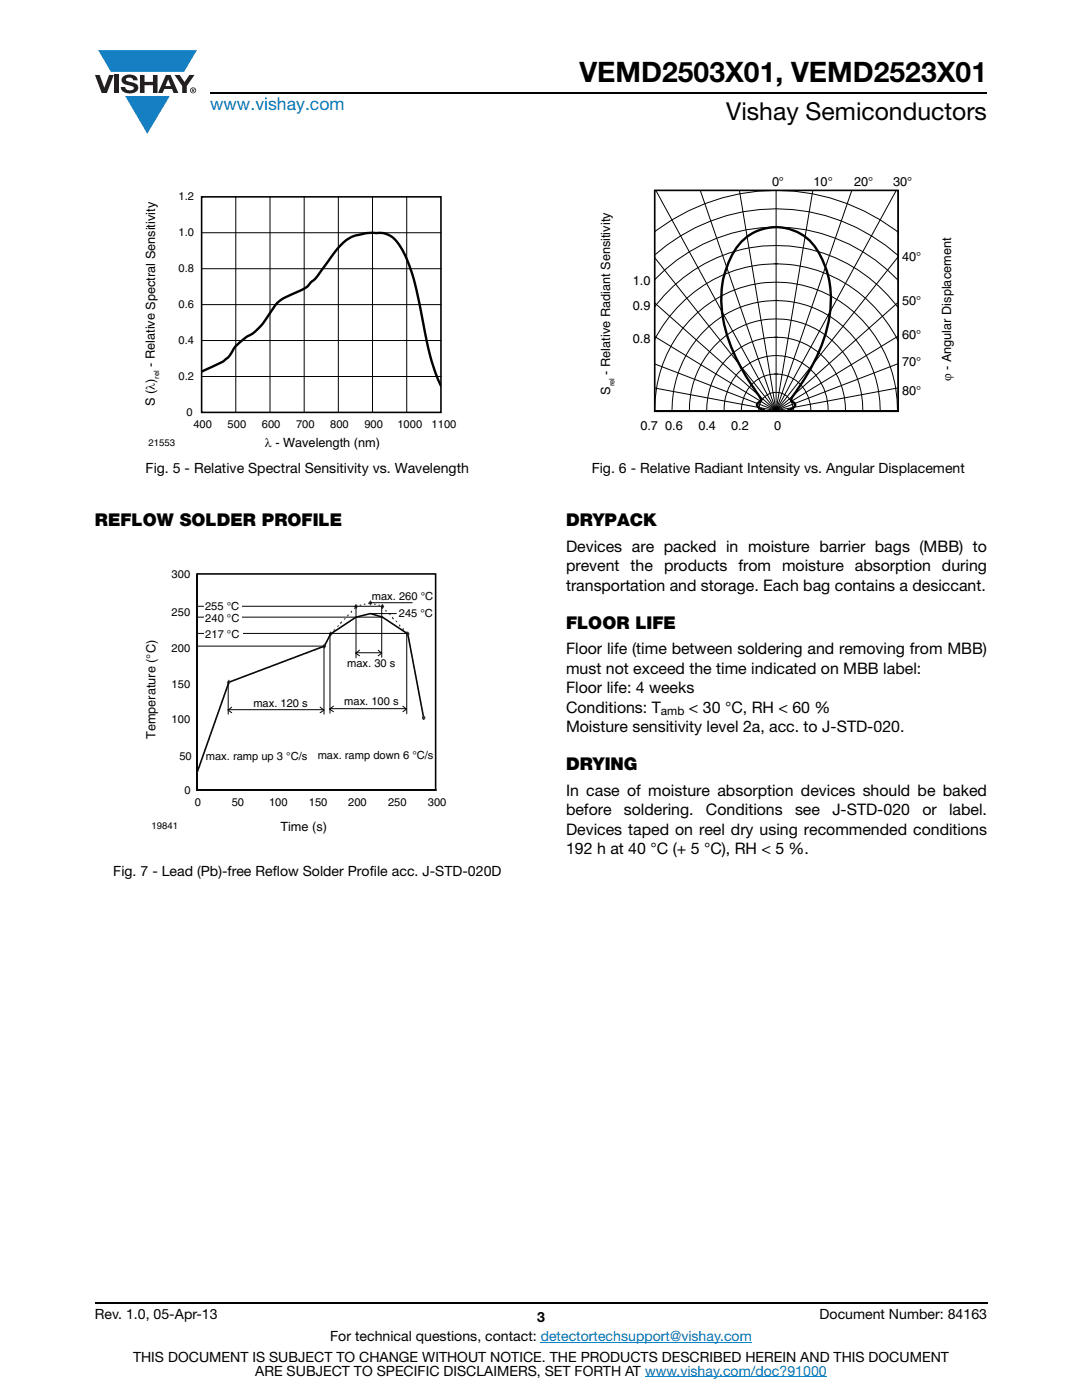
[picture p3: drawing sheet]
<svg xmlns="http://www.w3.org/2000/svg" width="216mm" height="279mm" viewBox="0 0 216 279" stroke-linecap="round" stroke-linejoin="round" font-family="sans-serif">
<g fill="#147fc3">
<path d="M19.6 10h19.7l-2.6 4.3h-1.1h-13.5z"/>
<path d="M25 19.2h8.9l-4.5 7.5z"/>
</g>
<g fill="#231f20">
<path d="M18.9 15h1l.9 2.5 1-2.5h.9l-1.4 3.6h-1z"/>
<path d="M22.9 15h.9v3.6h-.9z"/>
<path d="M24.6 15.3a2.1 2.1 0 0 1 2.8 .3l.1 .4h-.9a.79 .79 0 0 0-.7-.5 .79 .79 0 0 0-.8 .4l.3 .3 1 .2a1.08 1.08 0 0 1 1.2 1 1.08 1.08 0 0 1-1.1 1.2 1.73 1.73 0 0 1-2.4-1.2h.9a.96 .96 0 0 0 .8 .6 .96 .96 0 0 0 .9-.4 1.31 1.31 0 0 0-1.2-.6 1.03 1.03 0 0 1-1.1-.6 1.03 1.03 0 0 1 .2-1.1z"/>
<path d="M27.9 15h.9v1.3h1.7v-1.3h.9v3.6h-.9v-1.6h-1.7v1.6h-.9z"/>
<path d="M34.8 15h1.1l.9 1.4 1-1.4h1l-1.5 2.2v1.4h-.9v-1.4z"/>
<path d="M33.6 15.9l.5 1.3h-1.1zM33.1 15l-1.6 3.6h1l.3-.8h1.5l.3 .8h1l-1.6-3.6z"/>
<path d="M38.1 18a.46 .46 0 0 1 .9 0 .46 .46 0 0 1-.9 0zM37.9 18a.6 .6 0 0 0 1.2 0 .6 .6 0 0 0-1.2 0z"/>
<path d="M38.4 17.8h.2v.2h-.2zM38.3 17.7v.7h.1v-.3l.4 .3-.2-.3 .2-.2-.1-.2z"/>
</g>
<path d="M42 18.6h155M18.9 260h178.1" fill="none" stroke="#000" stroke-width=".36"/>
<path d="M107.9 267.9h42.1M128.7 274.8h36.3" fill="none" stroke="#007ec4" stroke-width=".2"/>
<path d="M28.7 38h62.4v51.8h-62.4z" fill="#fff"/>
<path d="M47 39.3v43M53.9 39.3v43M60.7 39.3v43M67.5 39.3v43M74.3 39.3v43M81.2 39.3v43M40.2 53.6h47.8M40.2 46.4h47.8M40.2 75.1h47.8M40.2 68h47.8M40.2 60.8h47.8" fill="none" stroke="#000" stroke-width=".2"/>
<path d="M40.2 74.2l1.9-.9a7.5 7.5 0 0 0 4.3-3.3 10.6 10.6 0 0 1 4.1-3.5 21.5 21.5 0 0 0 4.4-5.6l.3-.3a18 18 0 0 1 5.3-2.9l.9-.6 .5-.6a8.7 8.7 0 0 0 2.5-2.9l1.1-1.4a13.3 13.3 0 0 1 4.7-5l2.6-.6 1.5-.2a7.3 7.3 0 0 1 3.8 .8 13.4 13.4 0 0 1 3.9 6.7 126.9 126.9 0 0 1 3.2 14.6 38 38 0 0 0 2.8 8.5" fill="none" stroke="#000" stroke-width=".48"/>
<path d="M40.2 39.3h47.8v43h-47.8z" fill="none" stroke="#000" stroke-width=".32"/>
<path d="M119.5 35h70.9v51.4h-70.9z" fill="#fff"/>
<path d="M130.6 38h48.5v44h-48.5z" fill="none" stroke="#808080" stroke-width=".2"/>
<g fill="none" stroke="#000" stroke-width=".2">
<path d="M130.9 38l23.9 44M139.7 38l15.1 44M147.5 38l7.3 44M154.5 38h.8M154.9 38v43.9M162.2 38l-7.4 44M170 38l-15.2 44M178.8 38l-24 44M130.6 55.9a33.3 33.3 0 0 1 48.7 .1M130.6 50.9a36.5 36.5 0 0 1 48.7 .1M130.6 46.3a39.6 39.6 0 0 1 48.7 .1M130.6 51.4l24.2 30.6"/>
<path d="M154.5 60h.8M154.5 52.7h.8M154.5 45.3h.8M179.3 51.2l-24.5 30.8M130.6 67.8a27 27 0 0 1 37.9-11.4 28.5 28.5 0 0 1 10.8 11.8M130.6 61.3a30.1 30.1 0 0 1 48.7 .2M130.6 77.4l24.2 4.6M130.6 72.6l24.2 9.4M130.6 67.1l24.2 14.9M130.6 60.4l24.2 21.6M138.3 63.2a23.4 23.4 0 0 1 36.5 4.2 26.3 26.3 0 0 1 4.3 14.6h-48.5a26.1 26.1 0 0 1 7.7-18.8zM154.5 74.6h.8"/>
<path d="M154.5 67.3h.8M179.3 60.3l-24.5 21.7M179.3 67l-24.5 15M179.3 72.6l-24.5 9.4M179.3 77.4l-24.5 4.6M134.1 82a21.4 21.4 0 0 1 20.7-22 21.3 21.3 0 0 1 20.8 20v2M137.6 82a17.8 17.8 0 0 1 17.2-18.4 17.8 17.8 0 0 1 17.4 18.4M141 82a14.2 14.2 0 0 1 15.1-14.7 14.4 14.4 0 0 1 12.6 14.7M144.5 82a10.5 10.5 0 0 1 14.6-10.1 11 11 0 0 1 6.1 10.1M147.9 82a6.9 6.9 0 0 1 10.7-6.2 7.6 7.6 0 0 1 3.2 6.2M151.4 82a3.5 3.5 0 0 1 3.5-3.7 3.5 3.5 0 0 1 3.4 3.7"/>
</g>
<path d="M152.4 81.9h.1l-1-.5a.67 .67 0 0 1-.4-.7 .67 .67 0 0 1 .6-.6l.2-.3-.2-.5a45 45 0 0 1-6.9-13.5 19.1 19.1 0 0 1 2.6-17 9.7 9.7 0 0 1 16.7 3 20.7 20.7 0 0 1 .2 16.3 56.1 56.1 0 0 1-6.4 11.5v.3l.2 .2a.67 .67 0 0 1 .6 .6 .67 .67 0 0 1-.5 .7l-1 .5h.2" fill="none" stroke="#000" stroke-width=".48"/>
<path d="M130.6 38h48.6v44.1h-48.6z" fill="none" stroke="#000" stroke-width=".32"/>
<path d="M28.9 113.5h60.2v53h-60.2z" fill="#fff"/>
<path d="M39.3 136.2h47.6M39.3 128.9h47.6M39.3 121.7h47.6M39.3 143.3h47.6" fill="none" stroke="#fff" stroke-width=".2"/>
<path d="M39.3 114.5h47.6" fill="none" stroke="#fff" stroke-width=".32"/>
<path d="M39.3 114.5h47.6v43.2h-47.6v-43.2v43.2h47.6M84.5 143.3l-3.1-16.8-5.1-3.3-2.4-.7-2.9 .7-5 3.3-1.3 2.5-19 7.2-6.4 17.9" fill="none" stroke="#040503" stroke-width=".32"/>
<g fill="#123217">
<path d="M39.4 153.9h.2l-.2 .4h-.1z" fill-rule="evenodd"/>
<path d="M39.8 152.9h.2l-.2 .3h-.2z" fill-rule="evenodd"/>
<path d="M40.1 151.8h.2l-.1 .3h-.1z" fill-rule="evenodd"/>
<path d="M40.9 149.5h.1l-.1 .5h-.1z" fill-rule="evenodd"/>
<path d="M41.7 147.4h.2l-.2 .3h-.2z" fill-rule="evenodd"/>
<path d="M42 146.3h.2l-.2 .4h-.1z" fill-rule="evenodd"/>
<path d="M42.4 145.2h.2l-.2 .4h-.1z" fill-rule="evenodd"/>
<path d="M42.8 144.2h.2l-.1 .3h-.2z" fill-rule="evenodd"/>
<path d="M43.1 143.1h.3l-.2 .3h-.2z" fill-rule="evenodd"/>
<path d="M43.6 141.9h.1l-.1 .4h-.2z" fill-rule="evenodd"/>
<path d="M43.9 140.8h.2l-.2 .4h-.1z" fill-rule="evenodd"/>
<path d="M44.3 139.8h.1l-.1 .3h-.1z" fill-rule="evenodd"/>
<path d="M44.7 138.7h.2l-.1 .3h-.3z" fill-rule="evenodd"/>
<path d="M45 137.6h.2l-.2 .4h-.1z" fill-rule="evenodd"/>
<path d="M45.4 136.5h.1v.4h-.2z" fill-rule="evenodd"/>
<path d="M45.5 136.1l.3-.1 .1 .2-.3 .1z" fill-rule="evenodd"/>
<path d="M46.4 135.7l.2-.1 .1 .3-.3 .1z" fill-rule="evenodd"/>
<path d="M48 135.1l.3-.1v.2l-.2 .1z" fill-rule="evenodd"/>
<path d="M48.8 134.8l.2-.1 .1 .2-.3 .1z" fill-rule="evenodd"/>
<path d="M49.6 134.5l.3-.1 .1 .2-.3 .1z" fill-rule="evenodd"/>
<path d="M50.5 134.2l.2-.1 .1 .2-.3 .1z" fill-rule="evenodd"/>
<path d="M51.2 133.9l.3-.1 .1 .2-.3 .1z" fill-rule="evenodd"/>
<path d="M52.1 133.6l.2-.1 .1 .2-.3 .1z" fill-rule="evenodd"/>
<path d="M52.9 133.3l.2-.1 .1 .2-.2 .1z" fill-rule="evenodd"/>
<path d="M53.7 133l.3-.1v.2l-.2 .1z" fill-rule="evenodd"/>
<path d="M54.5 132.7l.3-.1 .1 .2-.3 .1z" fill-rule="evenodd"/>
<path d="M55.3 132.4l.3-.1v.2l-.2 .1z" fill-rule="evenodd"/>
<path d="M56.1 132.1l.3-.1 .1 .2-.3 .1z" fill-rule="evenodd"/>
<path d="M57 131.8l.3-.1v.2l-.2 .1z" fill-rule="evenodd"/>
<path d="M57.8 131.5l.2-.1 .1 .2-.3 .1z" fill-rule="evenodd"/>
<path d="M58.6 131.2l.3-.1 .1 .2-.3 .1z" fill-rule="evenodd"/>
<path d="M59.4 130.9l.3-.1v.2l-.3 .1z" fill-rule="evenodd"/>
<path d="M60.2 130.6l.3-.1 .1 .2-.3 .1z" fill-rule="evenodd"/>
<path d="M61.1 130.3l.2-.1 .1 .2-.3 .1z" fill-rule="evenodd"/>
<path d="M61.8 130l.3-.1 .1 .2-.3 .1z" fill-rule="evenodd"/>
<path d="M62.7 129.7l.3-.1v.2l-.3 .1z" fill-rule="evenodd"/>
<path d="M63.5 129.4l.2-.1 .1 .2-.2 .1z" fill-rule="evenodd"/>
<path d="M64.3 129l.3-.1v.3l-.2 .1z" fill-rule="evenodd"/>
<path d="M64.8 128.8h.2l-.1 .4h-.3z" fill-rule="evenodd"/>
<path d="M65.3 127.7h.1l-.1 .4h-.2z" fill-rule="evenodd"/>
<path d="M65.7 126.7h.1l-.1 .4h-.1z" fill-rule="evenodd"/>
<path d="M65.8 126.4l.2-.2 .1 .3-.2 .2z" fill-rule="evenodd"/>
<path d="M66.5 125.7l.3-.2v.3l-.2 .2z" fill-rule="evenodd"/>
<path d="M67.5 124.8h.2l-.2 .3h-.3z" fill-rule="evenodd"/>
<path d="M68.2 124v.3l-.3 .3v-.3z" fill-rule="evenodd"/>
<path d="M68.8 123.4h.2l-.2 .3h-.2z" fill-rule="evenodd"/>
<path d="M69.3 122.8l.2-.2 .1 .3-.2 .2z" fill-rule="evenodd"/>
<path d="M70 122.1l.2-.3 .1 .4-.2 .2z" fill-rule="evenodd"/>
<path d="M70.6 121.3l.3-.2 .1 .2-.3 .2z" fill-rule="evenodd"/>
<path d="M70.9 120.9l.3-.1 .1 .2-.3 .1z" fill-rule="evenodd"/>
<path d="M71.7 120.7l.3-.1 .1 .2-.3 .1z" fill-rule="evenodd"/>
<path d="M72.6 120.5l.3-.1v.2l-.2 .1z" fill-rule="evenodd"/>
<path d="M73.4 120.3l.3-.1 .1 .2-.3 .1z" fill-rule="evenodd"/>
<path d="M73.9 120.2l.2 .1v.2l-.3-.1z" fill-rule="evenodd"/>
<path d="M74.7 120.4l.3 .1-.1 .2-.3-.1z" fill-rule="evenodd"/>
<path d="M75.5 120.7l.3-.1v.2l-.3 .1z" fill-rule="evenodd"/>
<path d="M76.2 120.9l.3 .2-.1 .3-.2-.2z" fill-rule="evenodd"/>
<path d="M76.9 121.6l.3 .2-.1 .4-.2-.3z" fill-rule="evenodd"/>
<path d="M77.6 122.5h.2l.2 .3h-.2z" fill-rule="evenodd"/>
<path d="M78.3 123.1l.3 .3-.1 .3-.3-.3z" fill-rule="evenodd"/>
<path d="M78.9 123.9h.2l.2 .3h-.2z" fill-rule="evenodd"/>
<path d="M79.7 124.6l.2 .2-.1 .3-.2-.2z" fill-rule="evenodd"/>
<path d="M80.4 125.3l.2 .2-.1 .3-.2-.2z" fill-rule="evenodd"/>
<path d="M81 126l.3 .2-.1 .2-.3-.2z" fill-rule="evenodd"/>
<path d="M81.3 126.4h.1l.1 .4h-.1z" fill-rule="evenodd"/>
<path d="M81.5 127.6h.2v.4h-.1z" fill-rule="evenodd"/>
<path d="M81.7 128.7h.2v.5h-.1z" fill-rule="evenodd"/>
<path d="M81.9 130h.2v.4h-.1z" fill-rule="evenodd"/>
<path d="M82.2 131.2h.2v.3h-.1z" fill-rule="evenodd"/>
<path d="M82.4 132.3h.2v.4h-.1z" fill-rule="evenodd"/>
<path d="M82.6 133.5h.2v.4h-.1z" fill-rule="evenodd"/>
<path d="M82.8 134.7h.2l.1 .3h-.2z" fill-rule="evenodd"/>
<path d="M83.1 135.8h.1l.1 .5h-.2z" fill-rule="evenodd"/>
<path d="M83.3 137.1h.1l.1 .4h-.2z" fill-rule="evenodd"/>
<path d="M83.5 138.3h.1l.1 .3h-.2z" fill-rule="evenodd"/>
<path d="M83.8 139.4h.1l.1 .4h-.2z" fill-rule="evenodd"/>
<path d="M84 140.6h.1l.1 .4h-.2z" fill-rule="evenodd"/>
<path d="M84.2 141.7h.1l.1 .4h-.1z" fill-rule="evenodd"/>
<path d="M84.4 143h.1l.1 .4h-.1z" fill-rule="evenodd"/>
</g>
<path d="M45.7 135.8l.2 .4-.2 .3-.2-.3z" fill="#313232"/>
<path d="M45.9 136.2l-.2-.4-.2 .4 .2 .3" fill="none" stroke="#313232" stroke-width=".27"/>
<path d="M64.7 128.6l.2 .3-.2 .4-.2-.4z" fill-rule="evenodd" fill="#313232"/>
<path d="M64.7 128.6l.2 .3-.2 .4-.2-.4z" fill="none" stroke="#313232" stroke-width=".27"/>
<path d="M66 126.2l.2 .3-.2 .3-.2-.3z" fill-rule="evenodd" fill="#313232"/>
<path d="M66 126.2l.2 .3-.2 .3-.2-.3z" fill="none" stroke="#313232" stroke-width=".27"/>
<path d="M71 120.7l.2 .3-.2 .3-.2-.3z" fill-rule="evenodd" fill="#313232"/>
<path d="M71 120.7l.2 .3-.2 .3-.2-.3z" fill="none" stroke="#313232" stroke-width=".27"/>
<path d="M73.9 120l.2 .3-.2 .3-.2-.3z" fill-rule="evenodd" fill="#313232"/>
<path d="M73.9 120l.2 .3-.2 .3-.2-.3z" fill="none" stroke="#313232" stroke-width=".27"/>
<path d="M76.3 120.7l.2 .3-.2 .3-.2-.3z" fill-rule="evenodd" fill="#313232"/>
<path d="M76.3 120.7l.2 .3-.2 .3-.2-.3z" fill="none" stroke="#313232" stroke-width=".27"/>
<path d="M81.4 126.2l.2 .3-.2 .3-.2-.3z" fill-rule="evenodd" fill="#313232"/>
<path d="M81.4 126.2l.2 .3-.2 .3-.2-.3z" fill="none" stroke="#313232" stroke-width=".27"/>
<path d="M84.5 143l.2 .3-.2 .3-.2-.3z" fill-rule="evenodd" fill="#313232"/>
<path d="M84.5 143l.2 .3-.2 .3-.2-.3z" fill="none" stroke="#313232" stroke-width=".32"/>
<path d="M39.4 123.2h37M39.4 128.9h25.3M73.9 122.5h5.2" fill="none" stroke="#040503" stroke-width=".2"/>
<path d="M40.8 122.5h7.5v1.6h-7.5z" fill="#fff"/>
<path d="M39.4 126.4h41.9M45.5 136.1v6.4M64.6 128.8v13.7M65.8 126.5v15.8M81.2 126.4v16M45.5 141.6h19.1M46.2 141.1l-.7 .6 .7 .5M63.9 141.1l.7 .6-.7 .5M65.8 141.4h15.3M66.5 140.9l-.7 .6 .7 .5M80.4 140.9l.7 .6-.7 .5" fill="none" stroke="#040503" stroke-width=".2"/>
<path d="M40.8 125.5h7.6v1.6h-7.6z" fill="#fff"/>
<path d="M39.4 121h37M71 130.3h5.2M71 121v10.3M71.7 129.8l-.7 .6 .7 .5M73.9 120.3h8.4M75.5 129.8l.7 .6-.7 .5M76.2 121.1v10.1" fill="none" stroke="#040503" stroke-width=".2"/>
<path d="M40.7 120.2h7.6v1.6h-7.6z" fill="#fff"/>
<text font-size="5.6" x="115.6" y="16.4">VEMD2503X01, VEMD2523X01</text>
<text font-size="4.9" x="144.9" y="24">Vishay Semiconductors</text>
<text font-size="3.5" fill="#007ec4" x="42" y="21.9">www.vishay.com</text>
<g font-size="3.5">
<text x="18.9" y="105.1">REFLOW SOLDER PROFILE</text>
<text x="112.9" y="105.1">DRYPACK</text>
<text x="112.9" y="125.5">FLOOR LIFE</text>
<text x="112.9" y="153.7">DRYING</text>
</g>
<g font-size="3.2">
<text x="112.9" y="110.1">Devices are packed in moisture barrier bags (MBB) to</text>
<text x="112.9" y="114">prevent the products from moisture absorption during</text>
<text x="112.9" y="117.9">transportation and storage. Each bag contains a desiccant.</text>
<text x="112.9" y="130.6">Floor life (time between soldering and removing from MBB)</text>
<text x="112.9" y="134.5">must not exceed the time indicated on MBB label:</text>
<text x="112.9" y="138.3">Floor life: 4 weeks</text>
<text x="112.9" y="142.2">Conditions: T</text>
<text x="137.5" y="142.2">&lt; 30 °C, RH &lt; 60 %</text>
<text x="112.9" y="146.1">Moisture sensitivity level 2a, acc. to J-STD-020.</text>
<text x="112.9" y="158.8">In case of moisture absorption devices should be baked</text>
<text x="112.9" y="162.7">before</text>
<text x="112.9" y="166.6">Devices taped on reel dry using recommended conditions</text>
<text x="124.5" y="162.7">soldering.</text>
<text x="140.9" y="162.7">Conditions</text>
<text x="158.6" y="162.7">see</text>
<text x="166.1" y="162.7">J-STD-020</text>
<text x="184" y="162.7">or</text>
<text x="189.4" y="162.7">label.</text>
<text x="112.9" y="170.4">192 h at 40 °C (+ 5 °C), RH &lt; 5 %.</text>
</g>
<g font-size="2.8">
<text x="29.1" y="94.3">Fig. 5 - Relative Spectral Sensitivity vs. Wavelength</text>
<text x="118.1" y="94.3">Fig. 6 - Relative Radiant Intensity vs. Angular Displacement</text>
<text x="22.6" y="174.8">Fig. 7 - Lead (Pb)-free Reflow Solder Profile acc. J-STD-020D</text>
<text x="18.9" y="263.3">Rev. 1.0, 05-Apr-13</text>
<text x="107.2" y="263.8">3</text>
<text x="163.6" y="263.3">Document Number: 84163</text>
<text x="65.9" y="267.7">For technical questions, contact: detectortechsupport@vishay.com</text>
<text x="26.5" y="271.7">THIS DOCUMENT IS SUBJECT TO CHANGE WITHOUT NOTICE. THE PRODUCTS DESCRIBED HEREIN AND THIS DOCUMENT</text>
<text x="50.9" y="274.6">ARE SUBJECT TO SPECIFIC DISCLAIMERS, SET FORTH AT www.vishay.com/doc?91000</text>
</g>
<g font-size="2.5">
<text x="154.1" y="37.2">0°</text>
<text x="162.3" y="37.2">10°</text>
<text x="170.4" y="37.2">20°</text>
<text x="178.2" y="37.2">30°</text>
<text x="180" y="52.1">40°</text>
<text x="126.3" y="57">1.0</text>
<text x="126.3" y="62">0.9</text>
<text x="180" y="60.9">50°</text>
<text x="126.3" y="68.4">0.8</text>
<text x="180" y="67.7">60°</text>
<text x="30.9" y="73.2" transform="rotate(-90 30.9 73.2)">- Relative Spectral Sensitivity</text>
<text x="121.7" y="74.8" transform="rotate(-90 121.7 74.8)">- Relative Radiant Sensitivity</text>
<text x="180" y="73.1">70°</text>
<text x="189.8" y="76.1" transform="rotate(-90 189.8 76.1)">ϕ - Angular Displacement</text>
<text x="30.9" y="81.1" transform="rotate(-90 30.9 81.1)">S (λ)</text>
<text x="121.7" y="78.8" transform="rotate(-90 121.7 78.8)">S</text>
<text x="180" y="78.9">80°</text>
<text x="52.8" y="89.2">λ - Wavelength (nm)</text>
<text x="127.8" y="85.8">0.7</text>
<text x="132.7" y="85.8">0.6</text>
<text x="139.3" y="85.8">0.4</text>
<text x="145.9" y="85.8">0.2</text>
<text x="154.5" y="85.8">0</text>
</g>
<g font-size="2.5" fill="#040503">
<text x="31" y="147.5" transform="rotate(-90 31 147.5)">Temperature (°C)</text>
<text x="55.9" y="165.9">Time (s)</text>
</g>
<text font-size="2.4" x="131.9" y="142.8">amb</text>
<g font-size="2.2" fill="#050504">
<text x="35.6" y="39.9">1.2</text>
<text x="35.6" y="47.1">1.0</text>
<text x="35.6" y="54.3">0.8</text>
<text x="35.6" y="61.4">0.6</text>
<text x="35.6" y="68.6">0.4</text>
<text x="35.6" y="75.8">0.2</text>
<text x="37.2" y="82.9">0</text>
<text x="38.6" y="85.4">400</text>
<text x="45.4" y="85.4">500</text>
<text x="52.3" y="85.4">600</text>
<text x="59.1" y="85.4">700</text>
<text x="65.9" y="85.4">800</text>
<text x="72.7" y="85.4">900</text>
<text x="79.3" y="85.4">1000</text>
<text x="86.1" y="85.4">1100</text>
</g>
<g font-size="2.2" fill="#040503">
<text x="34.2" y="115.4">300</text>
<text x="74.2" y="119.8">max. 260 °C</text>
<text x="34.2" y="122.9">250</text>
<text x="40.9" y="121.8">255 °C</text>
<text x="41" y="124.2">240 °C</text>
<text x="79.6" y="123.1">245 °C</text>
<text x="34.2" y="130.1">200</text>
<text x="41" y="127.3">217 °C</text>
<text x="34.2" y="137.3">150</text>
<text x="69.3" y="133.2">max. 30 s</text>
<text x="50.6" y="141">max. 120 s</text>
<text x="68.7" y="140.8">max. 100 s</text>
<text x="34.2" y="144.4">100</text>
<text x="35.8" y="151.6">50</text>
<text x="41.1" y="151.7">max. ramp up 3 °C/s</text>
<text x="63.4" y="151.5">max. ramp down 6 °C/s</text>
<text x="36.8" y="158.5">0</text>
<text x="38.9" y="160.9">0</text>
<text x="46.2" y="160.9">50</text>
<text x="53.7" y="160.9">100</text>
<text x="61.6" y="160.9">150</text>
<text x="69.5" y="160.9">200</text>
<text x="77.4" y="160.9">250</text>
<text x="85.4" y="160.9">300</text>
</g>
<text font-size="1.9" x="29.7" y="89">21553</text>
<text font-size="1.9" fill="#040503" x="30.2" y="165.4">19841</text>
<g font-size="1.5">
<text x="31.8" y="75.6" transform="rotate(-90 31.8 75.6)">rel</text>
<text x="122.6" y="77.1" transform="rotate(-90 122.6 77.1)">rel</text>
</g>
</svg>
